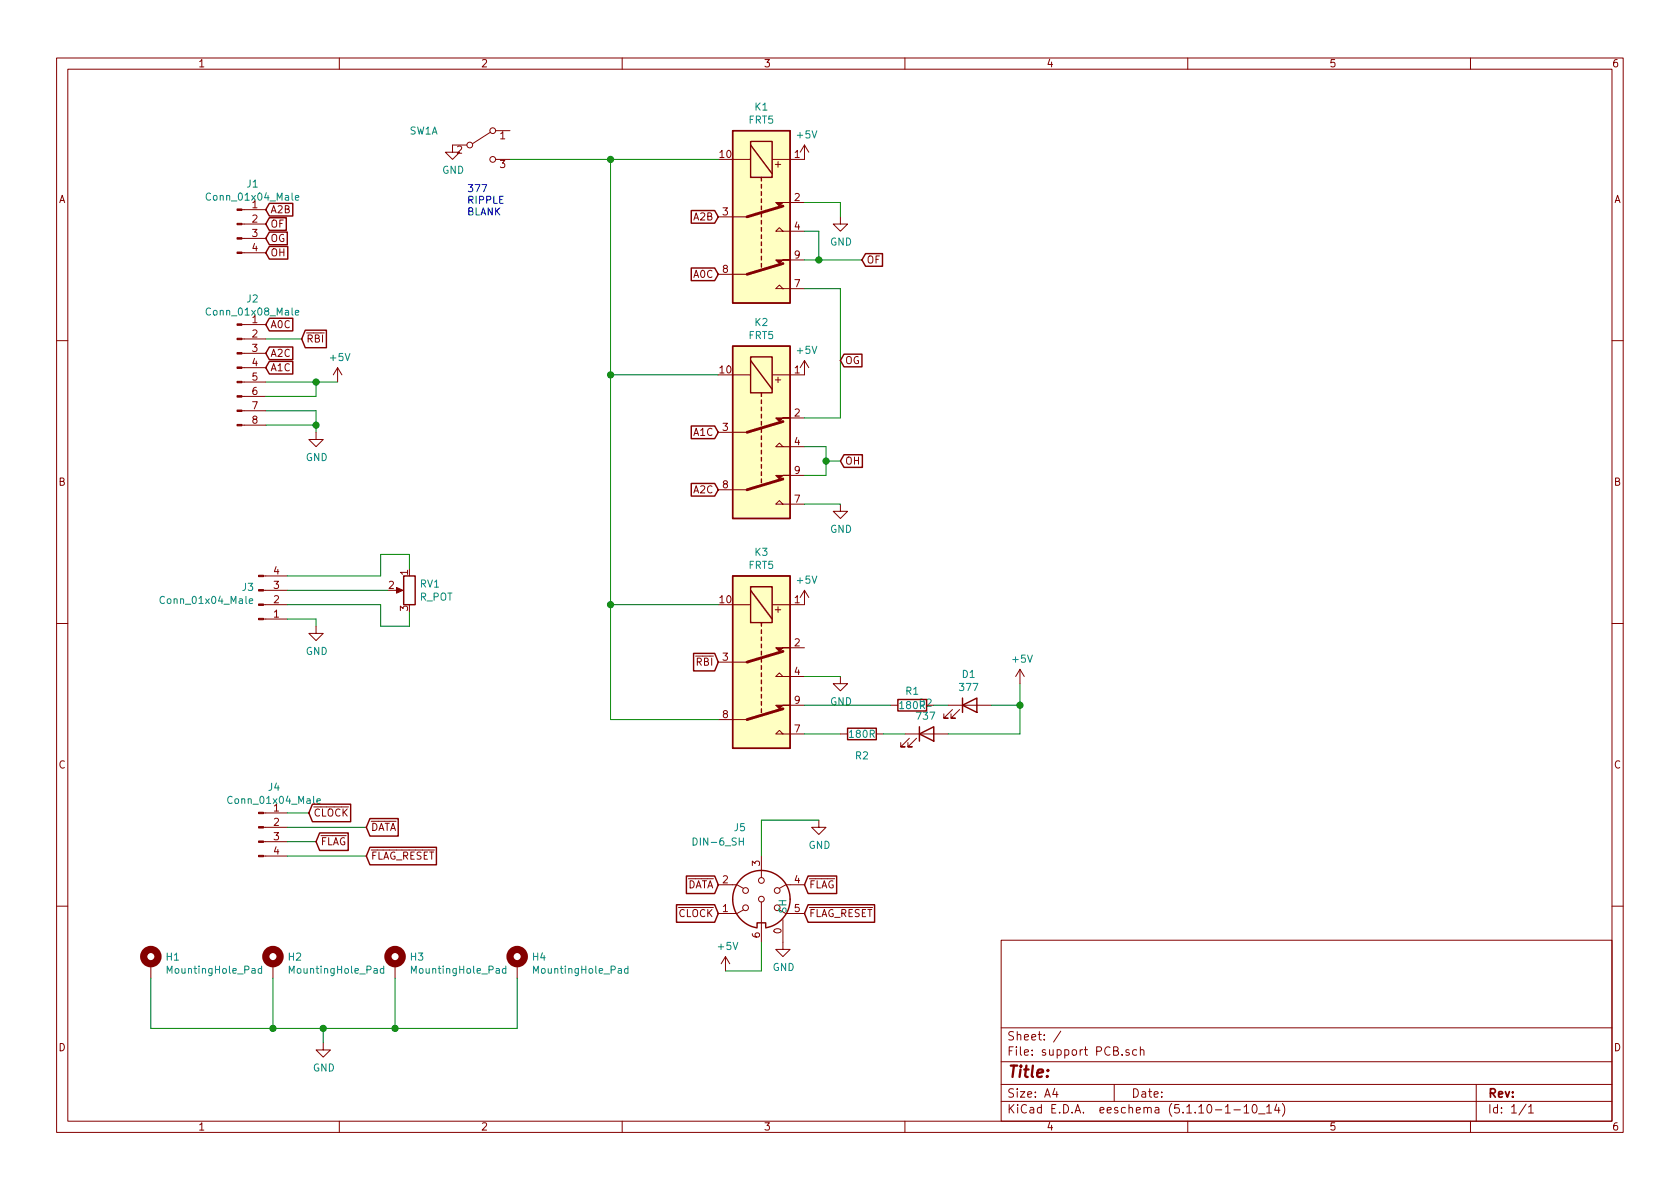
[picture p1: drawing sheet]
<svg xmlns="http://www.w3.org/2000/svg" width="297mm" height="210mm" viewBox="0 0 297 210" stroke-linecap="round" stroke-linejoin="round" font-family="sans-serif">
<g fill="none" stroke="#840000" stroke-width=".18">
<path d="M10 10.3h277v189.9h-277zM12 12.2h273v186.1h-273zM60 10.3v1.9M110 10.3v1.9M160 10.3v1.9M210 10.3v1.9M260 10.3v1.9M42.8 39.6h4.2M42.8 37.1h4.2M82.5 25.6h-2.5v1.3h1.3l-1.3 1.3-1.3-1.3h1.3M86.7 23.4l-3.1 2M87.6 28.2h2.6"/>
<path d="M87.6 23.1h2.6M127 38.3h5.1M129.5 28.2h3.2M139.7 35.8h2.5M142.2 25.6l-.7 1.3M142.2 25.6v2.6h-5.7M142.2 25.6l.8 1.3M148.6 38.3v1.3h1.3l-1.3 1.3-1.3-1.3h1.3M42.8 44.7h4.2M42.8 42.2h4.2M42.8 59.9h4.2M42.8 57.4h4.2"/>
<path d="M127 48.5h5.1M138.4 40.9l-.6-.6-.6 .6h5M138.4 51l-.6-.6-.6 .6h5M139.7 46h2.5M10 60.2h2M42.8 75.2h4.2M42.8 72.6h4.2M42.8 70.1h4.2M42.8 67.6h4.2M42.8 65h4.2M42.8 62.5h4.2M55.9 76.4v1.3h1.2l-1.2 1.3-1.3-1.3h1.3"/>
<path d="M59.7 65l-.8 1.3M59.7 65v2.6M59.7 65l.8 1.3M127 76.4h5.1M129.5 66.3h3.2M138.4 79l-.6-.6-.6 .6h5M139.7 73.9h2.5M142.2 63.7v2.6h-5.7M142.2 63.7l-.7 1.3M142.2 63.7l.8 1.3M285 60.2h2M127 86.6h5.1"/>
<path d="M138.4 89.1l-.6-.6-.6 .6h5M139.7 84.1h2.5M148.6 89.1v1.3h1.3l-1.3 1.3-1.3-1.3h1.3M10 110.3h2M46.6 106.9h4.2M46.6 101.8h4.2M46.6 104.4h4.2M46.6 109.5h4.2M55.9 110.7v1.3h1.2l-1.2 1.3-1.3-1.3h1.3M69.8 104.4h1.1M127 117.1h5.1M129.5 106.9h3.2"/>
<path d="M138.4 119.6l-.6-.6-.6 .6h5M139.7 114.5h2.5M142.2 104.4v2.5h-5.7M142.2 104.4l-.7 1.3M142.2 104.4l.8 1.3M148.6 119.6v1.3h1.3l-1.3 1.3-1.3-1.3h1.3M180.3 118.4l-.7 1.2M180.3 118.4v2.5M180.3 118.4l.8 1.2M285 110.3h2M127 127.2h5.1M138.4 129.8l-.6-.6-.6 .6h5"/>
<path d="M139.7 124.7h2.5M148.6 129.8h1.3M154.9 129.8h1.3M157.5 124.7h1.2M160 129.8h7.6M160.8 130.6l-1.5 1.5h.7h-.7v-.8M162.1 130.6l-1.6 1.5h.8h-.8v-.8M167.6 124.7h7.7M168.4 125.5l-1.5 1.5h.7h-.7v-.8M169.7 125.5l-1.6 1.5h.8h-.8v-.8M46.6 151.4h4.2M46.6 148.8h4.2"/>
<path d="M46.6 146.3h4.2M46.6 143.8h4.2M127 156.5h3.3l1.1 .6M134.6 151.4v3.8M134.6 159.5v7.1M142.2 156.5h-3.3l-1.1 .6M144.8 145v1.3h1.2l-1.2 1.3-1.3-1.3h1.3M10 160.2h2M26.7 170.4v2.6M48.3 170.4v2.6M69.8 170.4v2.6M91.4 170.4v2.6"/>
<path d="M128.3 169.2l-.8 1.2M128.3 169.2v2.5M128.3 169.2l.7 1.2M131.4 160.9l-1.1 .6h-3.3M138.4 162.6v5.3h1.3l-1.3 1.3-1.2-1.3h1.2M139.7 161.5h2.5M177 166.3h108v32h-108zM285 160.2h2M57.1 184.4v1.3h1.3l-1.3 1.2-1.2-1.2h1.2M60 198.3v1.9M110 198.3v1.9M160 198.3v1.9"/>
<path d="M177 194.8h108M177 191.8h108M177 187.8h108M177 181.8h108M186.5 192.5l-.4 1h1M186.8 193v1M187.6 182.3l-1.3 2M197 191.8v3M199.6 185.7l-.3-.1-.2 .2v.2l.5 .2v.3h-.5M201 185.7l-.4-.1-.3 .3v.6l.3 .1 .4-.1M201.6 185.7l.2-.1 .4 .1 .1 .9M201.6 185.1v1.5"/>
<path d="M210 198.3v1.9M218.2 196.3h1.1M220 195.8l.4-.5v1.5M220 196.8h.8M221.6 195.4l.1-.1a.8 .8 0 0 1 .6 .8 .8 .8 0 0 1-.6 .7 1 1 0 0 1-.1-1.4zM222.5 197h1.2M224 195.8l.4-.5v1.5M224 196.8h.8M225.7 195.2l-.3 1.1h.9M226.1 195.8v1M226.7 195.1a1.79 1.79 0 0 1 0 2.3M260 198.3v1.9"/>
<path d="M261 191.8v6.5M269.8 195.2l-1.2 2M270.3 195.8l.4-.5v1.5M270.3 196.8h.8"/>
<circle cx="83.1" cy="25.6" r=".51"/>
<circle cx="87.1" cy="28.2" r=".51"/>
<circle cx="87.1" cy="23.1" r=".51"/>
<circle cx="131.8" cy="157.5" r=".51"/>
<circle cx="134.6" cy="155.7" r=".51"/>
<circle cx="134.6" cy="159" r=".51"/>
<circle cx="137.4" cy="157.5" r=".51"/>
<circle cx="131.8" cy="160.5" r=".51"/>
<circle cx="137.4" cy="160.5" r=".51"/>
</g>
<g fill="#840000" stroke="#840000" stroke-width=".18">
<path d="M41.9 44.6h.9v.2h-.9z"/>
<path d="M41.9 42h.9v.3h-.9z"/>
<path d="M41.9 39.5h.9v.2h-.9z"/>
<path d="M41.9 37h.9v.2h-.9z"/>
<path d="M41.9 75.1h.9v.2h-.9z"/>
<path d="M41.9 72.5h.9v.3h-.9z"/>
<path d="M41.9 70h.9v.2h-.9z"/>
<path d="M41.9 67.4h.9v.3h-.9z"/>
<path d="M41.9 64.9h.9v.2h-.9z"/>
<path d="M41.9 62.4h.9v.2h-.9z"/>
<path d="M41.9 59.8h.9v.3h-.9z"/>
<path d="M41.9 57.3h.9v.2h-.9z"/>
<path d="M137.2 114.5h2.5h-1.3l-.6 .7z"/>
<path d="M137.2 124.7h2.5h-1.3l-.6 .6z"/>
<path d="M137.2 73.9h2.5h-1.3l-.6 .6z"/>
<path d="M137.2 84.1h2.5h-1.3l-.6 .6z"/>
<path d="M137.2 35.8h2.5h-1.3l-.6 .6z"/>
<path d="M137.2 46h2.5h-1.3l-.6 .6z"/>
<path d="M45.7 151.3h.9v.2h-.9z"/>
<path d="M45.7 148.7h.9v.3h-.9z"/>
<path d="M45.7 146.2h.9v.2h-.9z"/>
<path d="M45.7 143.6h.9v.3h-.9z"/>
<path d="M45.7 101.7h.9v.3h-.9z"/>
<path d="M45.7 104.3h.9v.2h-.9z"/>
<path d="M45.7 106.8h.9v.3h-.9z"/>
<path d="M45.7 109.3h.9v.3h-.9z"/>
<path d="M70.1 103.9l1.1 .5-1.1 .5z"/>
</g>
<path d="M52.2 35l.6-.1v-.3h-.4l-.2 .1 .1 .7h.5M52.2 55.3l.6-.1v-.3h-.4l-.2 .2 .1 .6h.5M44.1 106.3l.6-.1-.1-.3h-.4l-.1 .2v.6h.5M56 141.7l.6-.2v-.2l-.4-.1-.2 .2 .1 .6h.5M46.3 171.3h-.4l-.3 .2 .2 .6h.5M46.3 170.8v1.3M67.8 171.3h-.3l-.3 .2 .2 .6h.4M67.8 170.8v1.3M89.4 171.3h-.3l-.3 .2 .2 .6h.4M89.4 170.8v1.3M111 171.3h-.3l-.3 .2 .1 .6h.5M111 170.8v1.3" fill="none" stroke="#008484" stroke-width=".18"/>
<g fill="none" stroke="#840000" stroke-width="1.3">
<circle cx="26.7" cy="169.2" r="1.27"/>
<circle cx="48.3" cy="169.2" r="1.27"/>
<circle cx="69.8" cy="169.2" r="1.27"/>
<circle cx="91.4" cy="169.2" r="1.27"/>
</g>
<g fill="none" stroke="#840000" stroke-width=".25">
<path d="M47.6 36h4.2v2.2h-4.2l-.6-1.1zM47.6 38.5h3v2.2h-3l-.6-1.1zM122.2 37.2h4.2l.6 1.1-.6 1.2h-4.2zM129.5 23.1h10.2v30.5h-10.2zM132.7 25h3.8v6.4h-3.8zM132.7 25.6l3.8 5.1M134.6 31.4v.6M134.6 32.6v.7M134.6 33.9v.6M134.6 35.2v.6M134.6 36.4v.7M134.6 37.7v.6"/>
<path d="M134.6 39v.6M47.6 43.6h3.3v2.2h-3.3l-.6-1.1zM47.6 41h3.2v2.3h-3.2l-.6-1.1zM47.6 56.3h4.2v2.2h-4.2l-.6-1.1zM54 58.4h3.7v3.1h-3.7l-.7-1.6zM122.2 47.4h4.2l.6 1.1-.6 1.1h-4.2zM134.6 40.3v.6M134.6 41.5v.7M134.6 42.8v.6M134.6 44.1v.6M134.6 45.3v.7M134.6 46.6v.6"/>
<path d="M153 44.9h3v2.2h-3l-.6-1.1zM47.6 63.9h4.2v2.2h-4.2l-.6-1.1zM47.6 61.4h4.2v2.2h-4.2l-.6-1.1zM122.2 75.3h4.2l.6 1.1-.6 1.2h-4.2zM129.5 61.2h10.2v30.5h-10.2zM132.7 63.1h3.8v6.4h-3.8zM132.7 63.7l3.8 5.1M134.6 69.5v.6M134.6 70.7v.7M134.6 72v.6M134.6 73.3v.6M134.6 74.5v.7"/>
<path d="M134.6 75.8v.6M134.6 77.1v.6M134.6 78.4v.6M134.6 79.6v.7M149.2 62.6h3.2v2.3h-3.2l-.6-1.2zM122.2 85.5h4.2l.6 1.1-.6 1.1h-4.2zM134.6 80.9v.6M134.6 82.2v.6M134.6 83.4v.7M134.6 84.7v.6M149.2 80.4h3.3v2.2h-3.3l-.6-1.1zM71.4 101.8h2v5.1h-2z"/>
<path d="M122.6 115.5h3.8l.6 1.6-.6 1.5h-3.8zM129.5 101.8h10.2v30.5h-10.2zM132.7 103.8h3.8v6.3h-3.8zM132.7 104.4l3.8 5.1M134.6 110.1v.6M134.6 111.4v.6M134.6 112.6v.7M134.6 113.9v.6M134.6 115.2v.6M134.6 116.5v.6M134.6 117.7v.7M134.6 119v.6"/>
<path d="M134.6 120.3v.6M134.6 121.5v.7M134.6 122.8v.6M134.6 124.1v.6M134.6 125.3v.7M149.9 128.8h5v2h-5zM158.7 123.7h5.1v2h-5.1zM162.6 129.8l2.5-1.3v2.6zM162.6 128.5v2.6M170.2 124.7l2.5-1.3v2.6zM170.2 123.4v2.6M55.2 142.2h6.8v3.1h-6.8l-.6-1.5z"/>
<path d="M56.5 147.3h5.1v3.1h-5.1l-.6-1.6zM65.4 149.8h11.8v3.1h-11.8l-.6-1.5zM65.4 144.7h5v3.1h-5l-.6-1.5zM119.6 160h6.8l.6 1.5-.6 1.6h-6.8zM121.4 154.9h5l.6 1.6-.6 1.5h-5zM142.9 154.9h5v3.1h-5l-.7-1.5zM142.9 160h11.7v3.1h-11.7l-.7-1.6zM133.9 164.1a5.1 5.1 0 0 1-3.6-7.8 5.1 5.1 0 0 1 8.6 0 5.1 5.1 0 0 1-3.5 7.8M133.9 164v-.8h1.5v.8"/>
</g>
<g fill="#ffffc2" stroke="#ffffc2" stroke-width=".18">
<path d="M129.5 101.8h10.2v30.5h-10.2z"/>
<path d="M129.5 61.2h10.2v30.5h-10.2z"/>
<path d="M129.5 23.1h10.2v30.5h-10.2z"/>
</g>
<path d="M138.4 36.4l-6.3 1.9M138.4 46.6l-6.3 1.9M138.4 74.5l-6.3 1.9M138.4 84.7l-6.3 1.9M138.4 115.2l-6.3 1.9M138.4 125.3l-6.3 1.9" fill="none" stroke="#840000" stroke-width=".51"/>
<g fill="none" stroke="#008400" stroke-width=".18">
<path d="M90.2 28.2h36.8M107.9 28.2v99h19.1M142.2 35.8h6.4v2.5M47 59.9h6.3M142.2 46h10.2M142.2 40.9h2.6v5.1M142.2 51h6.4v22.9h-6.4M47 67.6h12.7M47 72.6h8.9v3.8M47 75.2h8.9M55.9 67.6v2.5h-8.9M107.9 66.3h19.1"/>
<path d="M142.2 79h3.8v5.1h-3.8M142.2 89.1h6.4M146 81.5h2.6M50.8 106.9h16.5v3.8h5.1v-2.5M50.8 109.5h5.1v1.2M50.8 104.4h17.8M72.4 100.6v-2.6h-5.1v3.8h-16.5M107.9 106.9h19.1M142.2 119.6h6.4M142.2 124.7h15.3M142.2 129.8h6.4M156.2 129.8h3.8"/>
<path d="M165.1 124.7h2.5M175.3 124.7h5M180.3 120.9v8.9h-12.7M50.8 143.8h3.8M50.8 146.3h14M50.8 148.8h5.1M50.8 151.4h14M144.8 145h-10.2v6.4M26.7 173v8.9h64.7v-8.9M48.3 173v8.9M69.8 173v8.9M134.6 166.6v5.1h-6.3"/>
<path d="M57.1 181.9v2.5"/>
</g>
<g fill="#008400" stroke="#008400" stroke-width=".25">
<circle cx="108" cy="28.2" r=".51"/>
<circle cx="108" cy="106.9" r=".51"/>
<circle cx="48.3" cy="181.9" r=".51"/>
<circle cx="144.8" cy="46" r=".51"/>
<circle cx="55.9" cy="67.6" r=".51"/>
<circle cx="69.9" cy="181.9" r=".51"/>
<circle cx="180.3" cy="124.7" r=".51"/>
<circle cx="55.9" cy="75.2" r=".51"/>
<circle cx="146.1" cy="81.5" r=".51"/>
<circle cx="57.2" cy="181.9" r=".51"/>
<circle cx="108" cy="66.3" r=".51"/>
</g>
<text font-size="2.8" fill="#840000" x="178" y="190.5">Title:</text>
<g font-size="2.1" fill="#840000">
<text x="178" y="184">Sheet: /</text>
<text x="178" y="186.7">File: support PCB.sch</text>
<text x="178" y="196.9">KiCad E.D.A. eeschema (5.1.10-1-10_14)</text>
<text x="178" y="194.1">Size: A4</text>
<text x="200" y="194.1">Date:</text>
<text x="263" y="194.1">Rev:</text>
<text x="263" y="196.9">Id: 1/1</text>
</g>
<g font-size="1.8" fill="#840000">
<text x="35" y="11.9">1</text>
<text x="85" y="11.9">2</text>
<text x="135" y="11.9">3</text>
<text x="185" y="11.9">4</text>
<text x="235" y="11.9">5</text>
<text x="285" y="11.9">6</text>
<text x="80.8" y="27.2">2</text>
<text x="88.4" y="24.6">1</text>
<text x="88.4" y="29.7">3</text>
<text x="127.3" y="27.9">10</text>
<text x="138.1" y="29.6" transform="rotate(-90 138.1 29.6)">+</text>
<text x="140.5" y="27.9">1</text>
<text x="10.4" y="35.9">A</text>
<text x="140.5" y="35.6">2</text>
<text x="285.4" y="35.9">A</text>
<text x="44.6" y="36.8">1</text>
<text x="44.6" y="39.4">2</text>
<text x="44.6" y="41.9">3</text>
<text x="47.8" y="37.7">A2B</text>
<text x="47.8" y="40.3">OF</text>
<text x="122.7" y="39">A2B</text>
<text x="127.8" y="38.1">3</text>
<text x="140.5" y="40.6">4</text>
<text x="44.6" y="44.4">4</text>
<text x="47.8" y="45.3">OH</text>
<text x="47.8" y="42.8">OG</text>
<text x="140.5" y="45.7">9</text>
<text x="153.2" y="46.6">OF</text>
<text x="122.7" y="49.1">A0C</text>
<text x="127.8" y="48.3">8</text>
<text x="140.5" y="50.8">7</text>
<text x="44.6" y="57.1">1</text>
<text x="44.6" y="59.7">2</text>
<text x="47.8" y="58">A0C</text>
<text x="44.6" y="62.2">3</text>
<text x="44.6" y="64.8">4</text>
<text x="47.8" y="65.7">A1C</text>
<text x="47.8" y="63.1">A2C</text>
<text x="54.1" y="60.6">RBI</text>
<text x="149.4" y="64.4">OG</text>
<text x="44.6" y="67.3">5</text>
<text x="44.6" y="69.8">6</text>
<text x="127.3" y="66">10</text>
<text x="138.1" y="67.7" transform="rotate(-90 138.1 67.7)">+</text>
<text x="140.5" y="66">1</text>
<text x="44.6" y="72.4">7</text>
<text x="44.6" y="74.9">8</text>
<text x="122.7" y="77.1">A1C</text>
<text x="127.8" y="76.2">3</text>
<text x="140.5" y="73.7">2</text>
<text x="140.5" y="78.7">4</text>
<text x="140.5" y="83.8">9</text>
<text x="149.4" y="82.2">OH</text>
<text x="10.4" y="85.9">B</text>
<text x="122.7" y="87.2">A2C</text>
<text x="127.8" y="86.4">8</text>
<text x="140.5" y="88.9">7</text>
<text x="285.4" y="85.9">B</text>
<text x="48.4" y="101.6">4</text>
<text x="72.1" y="101.7" transform="rotate(-90 72.1 101.7)">1</text>
<text x="48.4" y="106.7">2</text>
<text x="48.4" y="104.1">3</text>
<text x="68.7" y="104.1">2</text>
<text x="127.3" y="106.7">10</text>
<text x="140.5" y="106.7">1</text>
<text x="48.4" y="109.2">1</text>
<text x="72.1" y="108" transform="rotate(-90 72.1 108)">3</text>
<text x="138.1" y="108.3" transform="rotate(-90 138.1 108.3)">+</text>
<text x="123.2" y="117.7">RBI</text>
<text x="127.8" y="116.8">3</text>
<text x="140.5" y="114.3">2</text>
<text x="140.5" y="119.4">4</text>
<text x="140.5" y="124.5">9</text>
<text x="127.8" y="127">8</text>
<text x="140.5" y="129.5">7</text>
<text x="10.4" y="135.9">C</text>
<text x="285.4" y="135.9">C</text>
<text x="48.4" y="143.5">1</text>
<text x="48.4" y="146">2</text>
<text x="48.4" y="148.6">3</text>
<text x="55.4" y="144.4">CLOCK</text>
<text x="56.7" y="149.5">FLAG</text>
<text x="65.6" y="146.9">DATA</text>
<text x="48.4" y="151.1">4</text>
<text x="65.6" y="152">FLAG_RESET</text>
<text x="134.4" y="153.1" transform="rotate(-90 134.4 153.1)">3</text>
<text x="121.3" y="157.1">DATA</text>
<text x="127.8" y="161.3">1</text>
<text x="127.8" y="156.2">2</text>
<text x="140.5" y="156.2">4</text>
<text x="140.5" y="161.3">5</text>
<text x="143" y="157.1">FLAG</text>
<text x="119.9" y="162.2">CLOCK</text>
<text x="134.4" y="165.8" transform="rotate(-90 134.4 165.8)">6</text>
<text x="138.2" y="165.1" transform="rotate(-90 138.2 165.1)">0</text>
<text x="143" y="162.2">FLAG_RESET</text>
<text x="10.4" y="185.9">D</text>
<text x="285.4" y="185.9">D</text>
<text x="35" y="199.9">1</text>
<text x="85" y="199.9">2</text>
<text x="135" y="199.9">3</text>
<text x="185" y="199.9">4</text>
<text x="235" y="199.9">5</text>
<text x="285" y="199.9">6</text>
</g>
<g font-size="1.8" fill="#008484">
<text x="72.4" y="23.8">SW1A</text>
<text x="132.4" y="21.9">FRT5</text>
<text x="133.5" y="19.6">K1</text>
<text x="141" y="24.5">+5V</text>
<text x="37" y="35.5">Conn_01x04_Male</text>
<text x="43.7" y="33.2">J1</text>
<text x="78.2" y="30.7">GND</text>
<text x="146.8" y="43.4">GND</text>
<text x="43.7" y="53.5">J2</text>
<text x="37" y="55.8">Conn_01x08_Male</text>
<text x="132.4" y="60">FRT5</text>
<text x="133.5" y="57.7">K2</text>
<text x="58.5" y="63.8">+5V</text>
<text x="141" y="62.6">+5V</text>
<text x="54.1" y="81.5">GND</text>
<text x="146.8" y="94.2">GND</text>
<text x="132.4" y="100.6">FRT5</text>
<text x="133.5" y="98.3">K3</text>
<text x="28.8" y="106.8">Conn_01x04_Male</text>
<text x="42.9" y="104.5">J3</text>
<text x="74.2" y="106.2">R_POT</text>
<text x="74.3" y="103.9">RV1</text>
<text x="141" y="103.2">+5V</text>
<text x="54.1" y="115.8">GND</text>
<text x="170.2" y="119.9">D1</text>
<text x="179.1" y="117.2">+5V</text>
<text x="146.8" y="124.7">GND</text>
<text x="159.2" y="125.4">180R</text>
<text x="160.2" y="122.9">R1</text>
<text x="162.5" y="125">D2</text>
<text x="169.8" y="122.2">377</text>
<text x="150.3" y="130.5">180R</text>
<text x="162.2" y="127.3">737</text>
<text x="151.3" y="134.3">R2</text>
<text x="40.8" y="142.2">Conn_01x04_Male</text>
<text x="47.5" y="139.8">J4</text>
<text x="123" y="149.5">DIN-6_SH</text>
<text x="129.8" y="147">J5</text>
<text x="143" y="150.1">GND</text>
<text x="139.1" y="161.6" transform="rotate(-90 139.1 161.6)">SH</text>
<text x="127.1" y="168">+5V</text>
<text x="29.4" y="169.9">H1</text>
<text x="29.9" y="172.2">MountingHole_Pad</text>
<text x="51" y="169.9">H2</text>
<text x="51.5" y="172.2">MountingHole_Pad</text>
<text x="72.6" y="169.9">H3</text>
<text x="73.1" y="172.2">MountingHole_Pad</text>
<text x="94.2" y="169.9">H4</text>
<text x="94.7" y="172.2">MountingHole_Pad</text>
<text x="136.6" y="171.7">GND</text>
<text x="55.3" y="189.5">GND</text>
</g>
<g font-size="1.8" fill="#0000c2">
<text x="82.5" y="34">377</text>
<text x="82.5" y="36">RIPPLE</text>
<text x="82.5" y="38.1">BLANK</text>
</g>
</svg>
